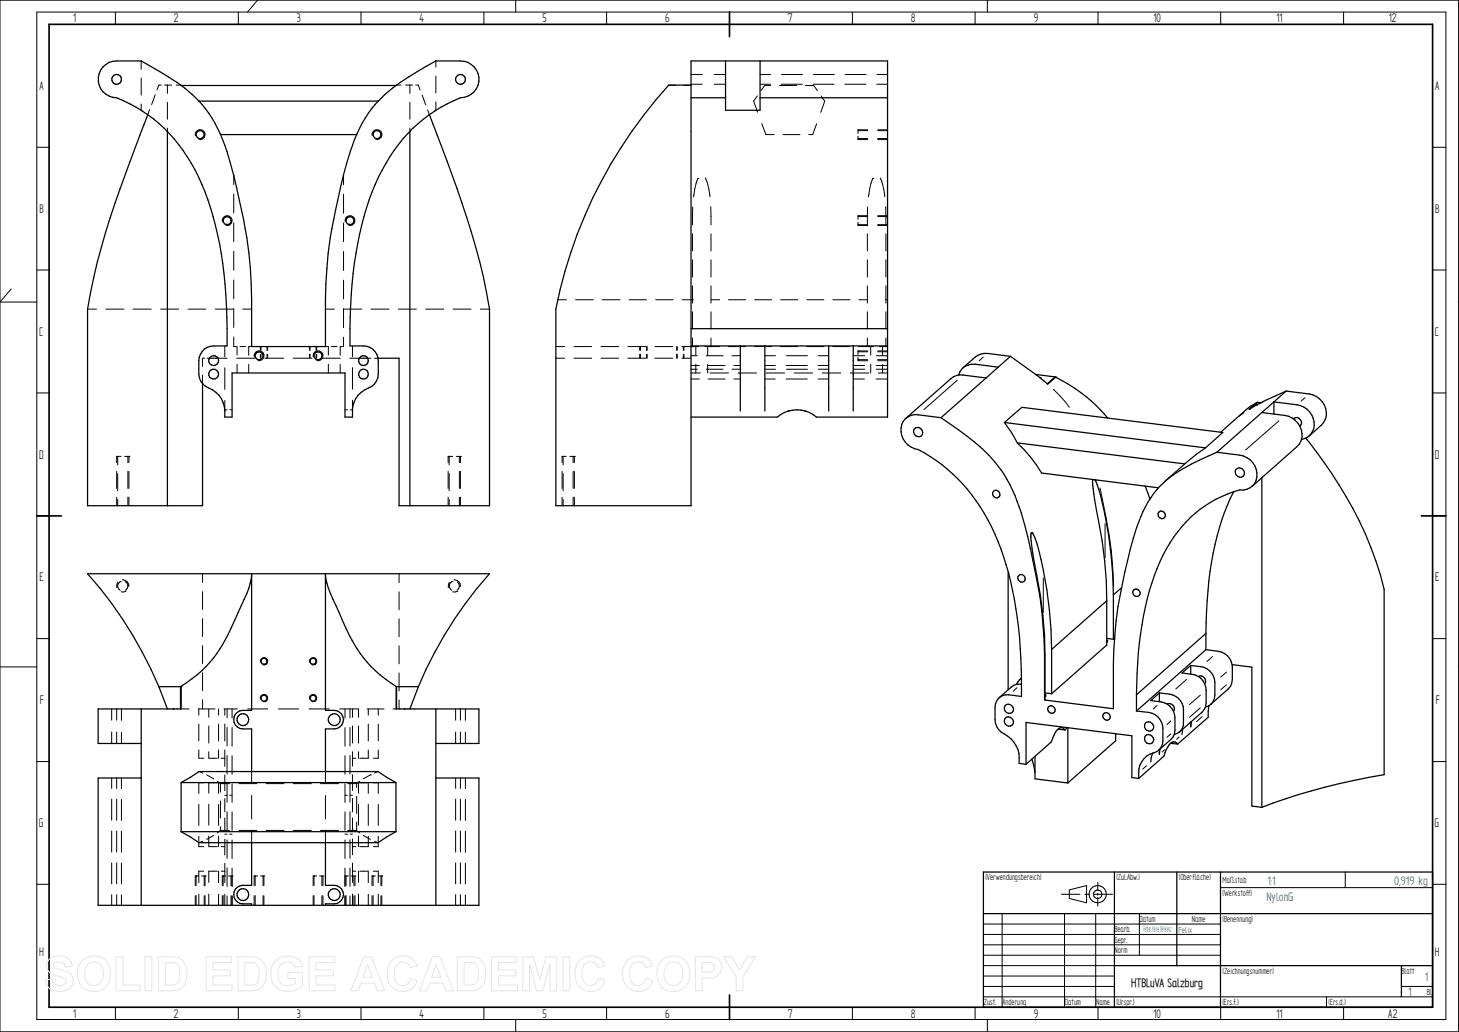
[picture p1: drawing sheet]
<svg xmlns="http://www.w3.org/2000/svg" width="297mm" height="210mm" viewBox="0 0 297 210" stroke-linecap="round" stroke-linejoin="round" font-family="sans-serif">
<g fill="none" stroke="#000" stroke-width=".2">
<path d="M52.5 0l-2.1 2.5M105 0v2.5M201 0v2.5M0 0h296.9v210h-296.9zM7.5 2.5h286.8v205h-286.8zM23.5 2.5v2.5M28.7 12.4v1.7M28.7 15.9v3.4M31.6 19.3l-.7 2M32.9 17.3h-.6l-.3 1M33.5 17.3h1.4M34.1 17.3v1.7"/>
<path d="M35.9 17.3l.9 .1M48.5 2.5v2.5M73.5 2.5v2.5M81.6 17.3l-1 .1M82.5 17.3h1.5M83.4 17.3v1.7M84.6 17.3h.6l.3 1M85.9 19.3l.8 2M88.7 12.4v1.3M88.7 15.5v3.4M98.5 2.5v2.5M123.5 2.5v2.5"/>
<path d="M136.1 17.4h1.5M139.1 17.4h1.6M140.7 15.2h2.3M140.7 17.1h2.3M145.4 17.1h2.3M145.4 15.2h2.3M148.5 2.5v2.5M154.2 19.5l-.8 1.1 .8 2.2M154.7 15.2h2.2M154.7 17.1h2.1M156.9 17.4h-1.2l-.8 1M158.7 17.4h3.5"/>
<path d="M159 17.1h4.3M159.1 15.2h4.3M164 17.4h1.7l.7 1.1M165.5 17.1h4.3M165.6 15.2h4.2M167.2 19.6l.7 1-.8 2.3M172 17.1h4.3M172 15.2h4.3M173.5 2.5v2.5M178.5 17.1h2.2M178.5 15.2h2.2M198.5 2.5v2.5"/>
<path d="M223.5 2.5v2.5M248.5 2.5v2.5M273.5 2.5v2.5M7.5 30h2.5M28.7 21.2v1.2M30.4 22.3l-.3 1M34.1 20.8v3.5M34.1 26.1v.7M39.8 27.6a1 1 0 0 1 .9-1.2 1 1 0 0 1 1.1 1.1 1 1 0 0 1-1.3 .9M47.6 35.6v1.9M47.6 39.5v3.8M69.9 35.6v2"/>
<path d="M69.9 39.5v3.9M75.8 27.6a1.01 1.01 0 0 1 .9-1.2 1.01 1.01 0 0 1 1.1 1.1 1.01 1.01 0 0 1-1.3 .9M83.4 20.8v3.5M83.4 26.1v.7M87 22.4l.4 .9M88.7 20.7v1.7M142.1 36.3h.1M142.1 36.3l-.7 2.1-.2 1.7M143.6 36.2l.5 1.3 .4 2.5M155.1 25.1l.8 2.3h1.7M159.4 27.4h3.5M166.2 25.2l-.8 2.2h-.8"/>
<path d="M174.7 28.2h.1M174.7 26.4h.1M174.7 26.5h.1M174.7 26.4h2M174.7 26.6v.5M174.7 27.7v.5M174.7 28.3l2 .1M174.7 28.2h1.9M174.7 26.6h2M177.7 36.3h.1M177.7 36.3l-.7 2.1-.2 1.7M178.6 28.2h2.1"/>
<path d="M178.7 26.4h2M178.7 26.6h2M178.7 28.4h2M179.2 36.2l.5 1.3 .4 2.5M291.6 30h2.7M2.3 58.8l-2.3 2.7h7.5M7.5 54.9h2.5M45.3 45.2a.99 .99 0 0 1 .9-1.3 .99 .99 0 0 1 1 1.1 .99 .99 0 0 1-1.2 .8M47.6 45.3v3.8M47.6 51.1v3.9M47.6 57v3.8M69.9 45.4v3.8"/>
<path d="M69.9 51.2v3.8M69.9 57v3.8M70.3 45.2a.99 .99 0 0 1 .8-1.3 .99 .99 0 0 1 1.1 1 .99 .99 0 0 1-1.2 .9M141 47.6v3.5M141 52.9v3.5M141 58.2v3.5M141 42.1v3.7M144.7 42.1v3.7M144.7 47.6v3.5M144.7 52.9v3.5M144.7 58.2v3.5M174.7 45.9h.1"/>
<path d="M174.7 45.8h.1M174.7 43.9h.1M174.7 44h.1M174.7 45.2v.5h1.9M174.7 45.9h2M174.7 43.9h2M176.6 47.6v3.5M176.6 52.9v3.5M176.6 58.2v3.5M176.6 42.1v3.7M176.7 44.1h-2v.5M178.6 45.7h2.1"/>
<path d="M178.7 44.1h2M178.7 45.9h2M178.7 43.9h2M180.3 42.1v3.7M180.3 47.6v3.5M180.3 52.9v3.5M180.3 58.2v3.5M291.6 54.9h2.7M7.5 80h2.5M17.8 62.9h1.8M21.5 62.9h3.7M27.1 62.9h3.7"/>
<path d="M32.7 62.9h3.7M38.3 62.9h3.6M41.2 76.4v1.7M41.7 72.9h-.5v1.7M42.2 72.9h.4M43.8 62.9h3.7M44.4 72.9h1.8M45.8 70.4v2.2M45.8 74.8v4.4M47.6 68.6v1.9h.6M47.6 62.8v3.8M48.2 72.9h3.8"/>
<path d="M48.3 70.5v1.8M48.3 74.1v1.8M48.9 70.5h1.1M49.4 62.9h1.8M50.6 74.2v1.7M51.2 70.5h-.6v1.8M51.8 72.6a1.01 1.01 0 0 1 .9-1.2 1.01 1.01 0 0 1 1.1 1.1 1.01 1.01 0 0 1-1.3 .9M53 70.5v.8M53 72.1v.8M53.1 70.5v.8M53.1 72.1v.8M53.9 72.9h3.8"/>
<path d="M54.4 70.5v.8M54.4 72.1v.8M54.5 70.5v.8M54.5 72.1v.8M59.7 72.9h3.8M63 70.5v.8M63 72.1v.8M63.1 70.5v.8M63.1 72.1v.8M63.8 72.6a1 1 0 0 1 .9-1.2 1 1 0 0 1 1.1 1.1 1 1 0 0 1-1.3 .9M64.3 70.5v.8M64.3 72.1v.8"/>
<path d="M64.5 70.5v.8M64.5 72.1v.8M65.4 72.9h3.9M66.3 62.9h1.8M66.3 70.5h.5v1.8M66.8 74.1v1.8M67.4 70.5h1.2M69.3 70.5v1.8M69.3 74.2v1.7M69.9 62.9h3.7M69.9 68.6v1.9h-.6M69.9 62.8v3.9"/>
<path d="M71.2 72.9h1.9M71.8 70.4v2.2M71.8 74.8v4.4M74.8 72.9h.7M75.5 62.9h3.7M76.2 72.9h.8M81.1 62.9h3.7M86.7 62.9h3.6M92.2 62.9h3.7M97.8 62.9h1.9M113.2 72.9h1.7M113.2 70.5h1.7"/>
<path d="M113.5 61h1.8M116.8 72.9h3.6M116.8 70.5h3.6M117.2 61h3.6M122.3 72.9h3.6M122.3 70.5h3.6M122.6 61h3.6M127.8 72.9h3.6M127.8 70.5h3.6M128.1 61h3.5M130.2 70.5v.8M130.2 72.1v.8"/>
<path d="M130.4 70.5v.8M130.4 72.1v.8M131.6 70.5v.8M131.6 72.1v.8M131.7 70.5v.8M131.7 72.1v.8M133.3 72.9h3.6M133.3 70.5h3.6M133.5 61h3.5M137.8 70.5v.8M137.8 72.1v.8M137.9 70.5v.8"/>
<path d="M137.9 72.1v.8M138.8 72.9h1.9M138.8 70.5h1.9M138.9 61h1.9M139.1 70.5v.8M139.1 72.1v.8M139.2 70.5v.8M139.2 72.1v.8M140.7 70.5h.1M140.7 75.9h1.9M140.7 77.1h1.7M140.7 75.1h1.2"/>
<path d="M140.7 74.4h1.7M140.7 72.4h1.2M140.8 70.5h.1M140.9 70.5h.1M141 61h.1M141 68.8v1.7h1.2M141 63.5v3.5M141.6 70.5v1.8M141.6 74.1v1.8M143.5 70.5h3M143.8 75.1h3.4M143.8 72.4h3.4"/>
<path d="M144.1 70.5v1.8M144.1 74.2v1.7M144.1 77.1h3.5M144.1 74.4h3.5M144.5 75.9h3.8M144.7 61h1.8M144.7 63.5v3.5M144.7 68.8v1.7M148.3 70.5h3.5M148.3 61h3.5M149 75.1h1.7M149 72.4h1.7"/>
<path d="M149.4 77.1h1.3M149.4 74.4h1.3M150.2 75.9h3.8M153.6 70.5h3.5M153.6 61h3.5M155.7 77.1h2.1M155.7 75.1h2.2M155.7 74.4h2.1M155.7 72.4h2.2M156 75.9h3.7M158.9 70.5h3.5M158.9 61h3.5"/>
<path d="M160.1 77.1h4.2M160.1 74.4h4.2M160.1 75.1h4.3M160.1 72.4h4.3M161.7 75.9h3.7M164.2 70.5h3.5M164.3 61h3.4M166.5 77.1h2.2M166.5 74.4h2.2M166.6 75.1h2.1M166.6 72.4h2.1M167.4 75.9h3.8"/>
<path d="M169.5 70.5h3.5M169.5 61h3.6M173.1 75.9h3.8M173.7 77.1h2.3M173.7 75.1h2.3M173.7 74.4h2.3M173.7 72.4h2.3M174.7 73.2h.1M174.7 71.4h.1M174.7 71.5h.1M174.7 71.4h2M174.7 72.7v.5"/>
<path d="M174.7 73.3l2 .1M174.7 73.2h1.9M174.8 70.5h3M174.8 61h1.8M176.6 63.5v3.5M176.6 68.8v1.7M176.7 71.6h-2v.5M177.2 70.5v1.8M177.2 74.1v1.8M178.4 77.1h2.3M178.4 74.4h2.3M178.4 75.1h2.3"/>
<path d="M178.4 72.4h2.3M178.6 73.2h2.1M178.7 71.4h2M178.7 71.6h2M178.7 73.4h2M178.8 75.9h1.9M179.1 70.5h1.2M179.7 70.5v1.8M179.7 74.2v1.7M180.3 70.5h.1M180.3 61h.1M180.3 63.5v3.5"/>
<path d="M180.3 68.8v1.7M180.6 70.5h.1M180.6 61h.1M194.9 77.4l-6.8 6M200.2 72.7l-.9 .7M213.2 78.1h.1M214.5 79.2l2.4 2.6 .8 1.1M291.6 80h2.7M296.9 61.5h.1M23.7 92.9h.1M23.7 92.9v1.2M23.7 95.9v3.5"/>
<path d="M23.9 92.9h.7M24 92.9v1.7M24 96.4v3.5M25.4 92.9h.6M26 92.9v1.2M26 95.9v3.5M26.1 92.9h.1M26.2 92.9h.1M26.2 92.9v1.2M26.2 95.9v3.5M45.7 83.4h.5M45.8 81.5v2.2"/>
<path d="M46.8 83.4h.4M70.2 83.4h.5M71.3 83.4h.5M71.8 81.4v2.3M91.2 92.9h.1M91.2 92.9v1.2M91.2 95.9v3.5M91.4 92.9h.1M91.4 96.4v3.5M92.2 92.9h-.8v1.7M92.9 92.9h.7M93.5 92.9v1.2"/>
<path d="M93.5 95.9v3.5M93.7 92.9h.1M93.7 92.9v1.2M93.7 95.9v3.5M114.4 92.9h.1M114.4 92.9v1.2M114.4 95.9v3.5M114.6 92.9h.7M114.6 92.9v1.7M114.6 96.4v3.5M116 92.9h.8M116.7 92.9v1.2"/>
<path d="M116.7 95.9v3.5M116.9 92.9h.1M116.9 92.9v1.2M116.9 95.9v3.5M160.5 83.7h.1M160.6 83.6h.1M163.1 83.4l.3 .1M163.7 83.6l.3 .1M223.9 99.3l.1 .4a87.6 87.6 0 0 1 2.7 19.7M253.2 84l-.9 .7M254.3 83.3h.1M260.3 85.6l-6.7 6"/>
<path d="M265.6 80.9l-.7 .7M7.5 105h2.5M23.7 101.2v1.7M24 101.6v1.3M24 118.5l-.3 .6 .1 .5M24.5 118.4h.1M24.5 118.4a1.01 1.01 0 0 0 0 1.7M24.9 118a1.18 1.18 0 0 1 1.3 1.3M25.5 118.4a.98 .98 0 0 1 0 1.7M26 101.2v1.7M26.2 101.2v1.7M41.2 116.8v1.7"/>
<path d="M81.2 116.8v1.8M91.2 101.2v1.7M91.4 101.6v1.3M91.5 118.5l-.2 1.1M92 118.4h.1M92 118.4a1.01 1.01 0 0 0 0 1.7M92.4 118a1.18 1.18 0 0 1 1.3 1.3M93.1 118.4a1.03 1.03 0 0 1-.1 1.7M93.5 101.2v1.7M93.7 101.2v1.7M114.4 101.2v1.7M114.6 101.6v1.3"/>
<path d="M116.7 101.2v1.7M116.9 101.2v1.7M212.4 117.6v7M225 106.6v6.9M291.6 105h2.7M0 135.7h7.5M7.5 130h2.5M25.7 120.3l-.6 .2-.4-.1M41.2 120.4v3.6M41.2 125.9v3.6M41.2 131.4v3.6M41.2 136.9v3.6"/>
<path d="M53 134.8a.75 .75 0 0 1 .6-1 .75 .75 0 0 1 .9 .8 .75 .75 0 0 1-.9 .7M63 134.8a.75 .75 0 0 1 .7-1 .75 .75 0 0 1 .8 .9 .75 .75 0 0 1-1 .6M81.2 120.4v3.7M81.2 125.9v3.7M81.2 131.4v3.7M81.2 136.9v3.7M93.2 120.3l-.6 .2-.4-.1M207 140l-.8 .7M226.7 130h.2M241.6 138.3l-2.2 1.9M246.8 133.6l-1.1 1M249.7 139.4l-1.2 1"/>
<path d="M249.7 136.8l-1.2 1M291.6 130h2.7M296.9 135.7h.1M7.5 155h2.5M22.7 144.3v2.3M22.7 149v2.3M22.7 158.3v2.1M23.7 144.3v2.3M23.7 149v2.3M23.7 158.3v2.1M24.7 144.3v2.3M24.7 149v2.3"/>
<path d="M24.7 158.3v2.2M36.8 144.3h1.7M40.3 144.3h3.5M40.5 144.3v1.2M40.5 147.4v3.4M40.5 152.6v1.7h1M40.5 157l.8 .3M41.2 142.4v1.9M41.4 159.3h-.9v2.2M42.1 157.7l1.4 .8M42.5 144.3v1.7M42.5 147.7v3.5"/>
<path d="M42.5 153v1.3M42.5 154.3h1.7M44.2 159.3h-1.7v2.1M44.2 159l.7 .5M44.5 144.3v1.2M44.5 147.4v3.4M44.5 152.6v1.7M44.5 159.3v2.2M44.9 159.5v1.7M44.9 159.5h1.8M45 159.3h.8M45 154.3h.8"/>
<path d="M45.6 144.3h2.7M45.8 144.3v1.2M45.8 147.4v3.4M45.8 152.6v3.4M45.8 157.7v3.2M46.2 144.3v1.8M46.2 148v3.8M46.2 153.8v3.7M46.2 159.5v3.7M47.2 144.3v1.8M47.2 148.1v3.7M47.2 153.8v3.8"/>
<path d="M47.2 159.5v3.8M48.6 159.5h3.7M50.4 144.3h4.1M51.2 157v2.4M53 142.3a.75 .75 0 0 1 .6-1 .75 .75 0 0 1 .9 .8 .75 .75 0 0 1-.9 .7M54.2 159.5h3.6M56.7 144.3h4.1M59.7 159.5h3.7M62.9 144.3h4.1M63 142.3a.75 .75 0 0 1 .7-1 .75 .75 0 0 1 .8 .8 .75 .75 0 0 1-1 .7M65.2 159.5h3.7M66.3 157v2.4"/>
<path d="M69.1 144.3h3.8M70.2 144.3v1.8M70.2 148.1v3.7M70.2 153.8v3.8M70.2 159.5v3.8M70.8 159.5h1.8M71.2 144.3v1.8M71.2 148v3.8M71.2 153.8v3.7M71.2 159.5v3.7M71.8 144.3v1.7M71.8 147.7v3.5"/>
<path d="M71.8 153v2.9M71.8 157.6v3.3M71.8 159.3h.6M71.8 154.3h.6M72.6 159.5v.8M73 144.3v1.7M73 147.7v3.5M73 153v1.3M73 159.3v2.1M73.2 159.3h1.7M73.2 159l-.6 .5M74.8 144.3h3.4"/>
<path d="M75 152.6v1.7h-1.8M75 144.3v1.2M75 147.4v3.4M75 159.3v2.2M75.4 157.7h.1M75.4 157.7l-1.4 .8M76 159.3h1v2.2M77 157l-.8 .3M77 144.3v1.2M77 147.4v3.4M77 152.6v1.7h-1M80 144.3h.6"/>
<path d="M81.2 142.5v1.8M92.8 144.3v2.3M92.8 149v2.3M92.8 158.3v2.1M93.7 144.3v2.3M93.7 149v2.3M93.7 158.3v2.1M94.7 144.3v2.3M94.7 149v2.3M94.7 158.3v2.2M233.4 155.8l-.8 .7M235.5 143.6l-.7 .7"/>
<path d="M237.1 152.6l-.5 .4M238.3 146.7l-.7 .7M238.3 149.4l-.7 .6M240 150l-.5 .5M244.3 144.1l-2.2 1.9M244.3 141.5l-2.2 1.9M244.7 145.8l-1.1 1.1M291.6 155h2.7M7.5 180h2.5M22.7 162.6v4.3M22.7 169.1v4.3M22.7 175.6v4.3"/>
<path d="M23.7 162.6v4.3M23.7 169.1v4.3M23.7 175.6v4.3M24.7 162.7v4.3M24.7 169.2v4.2M24.7 175.6v4.3M39.8 178.3h.1M39.8 178.3v2M39.9 178.3h.1M39.9 178.3h.5M39.9 178.3v1.9M40.5 163.7v4.3"/>
<path d="M40.5 170.2v2.1h1M41 178.3h.6v2M41.3 171.2l-.8 .3M41.4 177.3h-.9v2.3M41.6 178.3h.1M41.7 178.3h.1M41.7 178.3v2M42.5 163.7v4.2M42.5 170.1v2.2M42.5 172.3h1.7M43.5 170l-1.4 .8M44.2 177.3h-1.7v2.3"/>
<path d="M44.5 163.7v4.3M44.5 170.2v2.1M44.5 177.3v2.3M44.9 163v3.5M44.9 168.2v.8M44.9 169l-.7 .5M44.9 169h1.8M45 177.3h.8M45 172.3h.8M45.3 178.3h.1M45.3 178.3v2M45.4 178.3h.1"/>
<path d="M45.8 162.5v2.7M45.8 166.5v2.7M45.8 170.8v3.2M45.8 175.7v3.9M45.8 169.8h.4M45.8 161.8h.4M45.9 178.3h-.5v1.9M46.2 165.2v3.8M46.2 170.9v3.8M46.2 176.6v3.8M46.5 178.3h.6M46.7 169.8h.5"/>
<path d="M46.8 161.8h.4M47 178.3v2M47.2 178.3h.1M47.2 165.2v3.8M47.2 170.9v3.8M47.2 176.7v3.7M48.6 169h3.7M51.2 161.9v4.8M51.2 169.1v2.4M51.7 178.3h.1M51.7 178.3v2M51.9 178.3h.6"/>
<path d="M51.9 178.3v1.9M53 178.3h.6M53.6 178.3v2M53.7 178.3h.1M53.7 178.3v2M54.2 169h3.6M59.7 169h3.7M63.8 178.3h.1M63.8 178.3v2M63.9 178.3h.1M64.5 178.3h-.6v1.9M65.1 178.3h.5"/>
<path d="M65.2 169h3.7M65.5 178.3v2M65.7 178.3h.1M65.7 178.3v2M66.3 161.9v4.8M66.3 169.1v2.4M70.2 178.3h.1M70.2 165.2v3.8M70.2 170.9v3.8M70.2 176.7v3.7M70.2 169.8h.5M70.2 161.8h.5"/>
<path d="M70.4 178.3h.6M70.4 178.3v1.9M70.8 169h1.8M71.2 161.8h.6M71.2 165.2v3.8M71.2 170.9v3.8M71.2 176.6v3.8M71.3 169.8h.5M71.5 178.3h.6M71.8 162.5v2.7M71.8 166.5v2.6M71.8 170.7v3.2"/>
<path d="M71.8 175.6v4M71.8 177.3h.6M71.8 172.3h.6M72.1 178.3v2M72.3 178.3h.1M72.3 178.3v2M72.6 162.1v3.4M72.6 167.3v1.7M72.6 169l.6 .5M73 163.7v4.2M73 170.1v2.2M73 177.3v2.3"/>
<path d="M73.2 177.3h1.7M74 170l1.4 .8M75 170.2v2.1h-1.8M75 163.7v4.3M75 177.3v2.3M75.7 178.3h.1M75.7 178.3v2M75.9 178.3h.5M75.9 178.3v1.9M76 177.3h1v2.3M76.2 171.2l.8 .3M77 163.7v4.3"/>
<path d="M77 170.2v2.1h-1M77 178.3h.6v2M77.6 178.3h.1M77.7 178.3h.1M77.7 178.3v2M92.8 162.6v4.3M92.8 169.1v4.3M92.8 175.6v4.3M93.7 162.6v4.3M93.7 169.1v4.3M93.7 175.6v4.3M94.7 162.7v4.3"/>
<path d="M94.7 169.2v4.2M94.7 175.6v4.3M223.5 179.6v1.7M273.9 177.5v3.1M291.6 180h2.7M22.7 182.1v2.1M23.7 182.1v2.1M24.7 182.1v2.1M39.8 182.3v1.9M39.9 182.2v2M40.5 182v2.2M41.6 182.3v1.9"/>
<path d="M41.7 182.3v1.9M42.5 181.9v2.3M44.5 182v2.2M45.3 182.3v1.9M45.4 182.2v2M45.8 182v2.2M46.2 182.3v1.9M47 182.3v1.9M47.2 182.3v1.9M51.7 182.3v1.9M51.9 182.2v2M53.6 182.3v1.9"/>
<path d="M53.7 182.3v1.9M63.8 182.3v1.9M63.9 182.2v2M65.5 182.3v1.9M65.7 182.3v1.9M70.2 182.3v1.9M70.4 182.2v2M71.2 182.3v1.9M71.8 181.9v2.3M72.1 182.3v1.9M72.3 182.3v1.9M73 181.9v2.3"/>
<path d="M75 182v2.2M75.7 182.3v1.9M75.9 182.2v2M77 182v2.2M77.6 182.3v1.9M77.7 182.3v1.9M92.8 182.1v2.1M93.7 182.1v2.1M94.7 182.1v2.1M200.2 194.4h48.3M200.2 192.3h48.3M200.2 190.2h48.3"/>
<path d="M200.2 188h48.3M200.2 196.5h26.7M200.2 198.6h26.7M204 185.9v19.1M216.1 182h3.7M216.7 185.9v19.1M217.7 181.1l3.5-.9v3.5l-3.5-.9zM220.9 182h.8M222.7 182h3.8M223.1 185.9v19.1M223.5 181.8v.4M223.5 182.6v1.8"/>
<path d="M231.9 185.9v8.5M248.5 180.6h43.1M23.5 205v2.5M48.5 205v2.5M73.5 205v2.5M98.5 205v2.5M105 207.5v2.5M123.5 205v2.5M148.5 205v2.5M173.5 205v2.5M198.5 205v2.5M200.2 202.9h91.4"/>
<path d="M200.2 200.7h26.7M201 207.5v2.5M223.5 205v2.5M248.5 205v2.5M270 202.9v2.1M273.5 205v2.5M285.3 200.7h6.3"/>
<circle cx="223.5" cy="182" r="1.76"/>
<circle cx="223.5" cy="182" r=".86"/>
</g>
<path d="M10 5h281.6v200h-281.6zM148.5 2.5v5M7.5 105h5M289.3 105h5M148.5 202.5v5" fill="none" stroke="#000" stroke-width=".34"/>
<g fill="none" stroke="#000" stroke-width=".25">
<path d="M21 13.6a3.6 3.6 0 0 1 2.7-1.2h5a60 60 0 0 1 10.4 6.8 24.8 24.8 0 0 1 7.1 11.6 108.3 108.3 0 0 1 5 30.2v9.5h15.1a113.9 113.9 0 0 1 1.3-24 120.6 120.6 0 0 1 4.6-18.1 24.2 24.2 0 0 1 11-12.7l5.5-3.3h5a3.7 3.7 0 0 1 3.8 3.8 3.7 3.7 0 0 1-3.8 3.7 30.8 30.8 0 0 0-16.7 16.1 69.6 69.6 0 0 0-5.6 26.2l-.2 8.2h2.8a2.98 2.98 0 0 1 3 3v2.8a3.4 3.4 0 0 1-2.7 3.1 4.8 4.8 0 0 0-2.5 4.4v1.2h-1.6v-9h-23v9h-1.4a5.3 5.3 0 0 0-3.3-5.9 3.1 3.1 0 0 1-2-2.8v-2.8a3.1 3.1 0 0 1 3-3h2.7a89.7 89.7 0 0 0-3.3-28 36.5 36.5 0 0 0-11.6-18.2l-3.6-2.4-4-1.9a3.7 3.7 0 0 1-3.4-2.2 3.7 3.7 0 0 1 .7-4.1zM36.9 17.4h43.7M140.7 17.3h-4.6a95.8 95.8 0 0 0-22.9 45.6v40h27.5v-90.5h40v72.5h-14.5a6.1 6.1 0 0 0-8 0h-17.5M140.7 19.9h7M147.7 12.4v10h7v-10M154.7 19.9h26M30.1 23.3a254.1 254.1 0 0 0-10.3 30l-2 9.6v40h23.4v-24.8M34.1 26.8v76.1M40.5 20.6h36.5M44.9 27.4h27.7M83.4 26.8v76.1M87.4 23.3a250 250 0 0 1 11 33.1l1.3 6.5v40h-18.5v-30h-4.2"/>
<path d="M42.6 72.9h1.8M73.1 72.9h1.7M140.7 70.4h40M140.7 66.9h40M150.7 70.4v13.3M155.7 70.4v13.3M168.7 70.4v13.3M173.7 70.4v13.3M200.7 76.9l-9.1 8.1M200.7 76.9l-4.7-.6a2.99 2.99 0 0 0-2.4 .7l-9.2 8.1M203.2 74.7l-2.5 2.2M203.2 74.7l-4.7-.6a2.99 2.99 0 0 0-3.3 2.2"/>
<path d="M205.7 72.5l-4.7-.6a3.5 3.5 0 0 0-2.5 .7l-2.5 2.2M205.7 72.5l-2.5 2.2M205.7 72.5l6.1 4.4M210.9 76.2l3.9 .5M211.8 76.9h.1M214.8 76.7l-1.6 1.4-1.4-1.2M214.8 76.7l.1 .1M214.9 76.8h.1M214.9 76.8l-1.6 1.3M214.9 76.8a32 32 0 0 1 10.6 8.2M261.8 79.6l4.7 .6a3.9 3.9 0 0 1 3 5.8l-3 2.7M261.8 79.6l-4.9 4.3"/>
<path d="M261.8 79.6l-6 2.8M186.1 87.3a.97 .97 0 0 1 1.5 .1 .97 .97 0 0 1-.4 1.5 1.06 1.06 0 0 1-1-.4 1.06 1.06 0 0 1-.1-1.2zM191.6 85l-4.7-.6a3.1 3.1 0 0 0-3.3 4.2 4.1 4.1 0 0 0 3.3 2.9 35 35 0 0 1 16.3 18.7 74.7 74.7 0 0 1 4.7 26v5.5l-2.5-.3a2.47 2.47 0 0 0-2.8 2.5v2.6a3.2 3.2 0 0 0 1.8 2.9 5.9 5.9 0 0 1 3.1 6l1.4 .1M191.6 85a48.7 48.7 0 0 1 11 9.1 31.7 31.7 0 0 1 6 12.7 122.1 122.1 0 0 1 4 23.6v3M204.5 86l3.5-3.1 40.9 5.1-3.5 3.1M204.5 86l1.4 2 1.2 2.1M204.5 86l40.9 5.1M207.1 90.1a28.5 28.5 0 0 1 4.9 6.2l23.8 3M207.1 90.1l34.1 4.3M222.5 97.6a35.7 35.7 0 0 0 1.1 8.5 81.9 81.9 0 0 1 1.7 16.2M222.9 97.6v.1M223 97.7h.1"/>
<path d="M223 97.7l.2 .5a71.7 71.7 0 0 1 3.5 22.9M233.1 98.9l1 2.7M245.4 91.1l-3.6 2.8-4.7 4.1M247.7 92l4.7 .6a3.9 3.9 0 0 1 2.6 6.2 3.1 3.1 0 0 1-2.6 .9 24.7 24.7 0 0 0-16.3 14.6 62.8 62.8 0 0 0-4.6 22.7l-.1 4.4M247.7 92l-1.8 .8a27.1 27.1 0 0 0-10.4 6.8 25.4 25.4 0 0 0-4.8 9.9 108.1 108.1 0 0 0-4 22.7v12l-14.1-1.7M251.6 95.5a.96 .96 0 0 1 1.6 .2 .96 .96 0 0 1-.9 1.4 1.08 1.08 0 0 1-.7-1.6zM253.7 83.4l-5.2 4.6M255.8 82.4h.1M255.8 82.4l-1.5 .9M255.9 81.9h.1M255.9 81.9l-2.2 1.5M256.7 82l-.8-.1-1.6 1.4"/>
<path d="M256.9 83.9l-9.2 8.1M256.9 97.2v67.1M256.9 83.9l4.6 .6a3.9 3.9 0 0 1 3 5.9l-9.6 8.6M259.3 84.3v-2.5l4.7 .6a3.9 3.9 0 0 1 2.7 6.1l-.5 .4-1.3 .6M263.3 85.2a1.02 1.02 0 0 1 1.4 .1 1.02 1.02 0 0 1-.1 1.4M265.8 89.1a87.9 87.9 0 0 1 14.3 25l1.7 5.8v37.7a128.2 128.2 0 0 0-24.9 6.7M51.2 116.8v27.8h-1.8a1.88 1.88 0 0 0-1.8 1.9 1.88 1.88 0 0 0 1.8 1.8h1.8v8.7M51.2 117.1l-.1 .8a14.3 14.3 0 0 1-1.4 4.1l-1.2 2.7a33.5 33.5 0 0 1-6.5 10.9l-1.9 1.7-3.3 2.4M66.3 116.8v27.8h1.7a1.88 1.88 0 0 1 1.9 1.9 1.88 1.88 0 0 1-1.9 1.8h-1.7v8.7M66.3 117.1l.5 2.6 1.6 3.6a42.6 42.6 0 0 0 5.6 10.6l1.5 1.7 1.8 1.7 3.3 2.4M205.2 116.4v24M210 108.4l-.1 .2a35.6 35.6 0 0 0 1.2 8.6 81.9 81.9 0 0 1 1.6 16.1"/>
<path d="M210.1 108.4h.1M210.1 108.4l.5 .9a71.7 71.7 0 0 1 3.5 22.9M228.3 119.6l-1.6 1.5M251.1 100.1a55.8 55.8 0 0 0-5.4 22.2l-.2 6.6M32.3 139.7a83.7 83.7 0 0 0-14.5-22.9h81.9a81.8 81.8 0 0 0-14.5 22.9M32.3 139.7h4.4M32.3 139.7l1.8 4.6M36.7 139.7v4.6h-16.7v7h8.7M36.8 139.7h.1M36.8 139.7h-.1M36.8 139.7v4.6M80.6 139.7h.1"/>
<path d="M80.6 139.7v4.6M80.7 139.7v4.6h16.8v7h-8.8M80.7 139.7h4.5M85.2 139.7l-1.8 4.6M207.9 139.3a2.24 2.24 0 0 0-2 .5l-2.5 2.2M207.9 138l-.4 .4-.6 .9M207.9 138l-.3 .3M212.6 133.4v9.1M212.7 133.3l-.1 9.2M212.7 133.3l-.1 .1M214.1 132.2v9M225.3 122.3v9l-11.2 9.9"/>
<path d="M225.3 122.3l-11.2 9.9M225.3 130.3l.2 .1-.2 .3M226.7 121.1v9l-1.4-.2M226.7 130h.1M226.9 129.9l-.2 .1M230.8 120a.79 .79 0 0 1 1.2 .2 .79 .79 0 0 1-.4 1.2 .84 .84 0 0 1-.9-.4 .84 .84 0 0 1 .1-1zM242.4 135.4l-1.8 1.5a5.4 5.4 0 0 1 3.9 1.1l.7 1.1M242.4 135.4l2.1 .3a3.3 3.3 0 0 1 2.8 3.2v2.5a2.48 2.48 0 0 1-1.2 2.2M242.4 135.4v1.8M244 137.7a1.01 1.01 0 0 1 1.2 .2 1.01 1.01 0 0 1 0 1.2M245.2 139.1a8.1 8.1 0 0 1 0 5.3l-.5 .5-4.6 4.1M245.5 132.2l-14.1 12.5"/>
<path d="M245.5 132.2a5.7 5.7 0 0 1 4.4 1.2l.4 .6 .5 1.3M245.5 128.9l-14.1 12.5M245.5 128.9v3.3M250.8 135.3a8.1 8.1 0 0 1-.3 4.4l-4 3.6M250.8 135.3l4 .5v28.2l2.1 .3M28.7 158.3h-8.7v25.9h77.5v-25.9h-8.8M28.7 144.3v39.9M35.2 144.3h.1M36.9 159.3l3.6-2.3h36.5l3.6 2.3M36.9 159.3v9.9M36.9 159.3h43.7M80.6 159.3v9.9"/>
<path d="M82.3 144.3h.1M88.7 144.3v39.9M204.9 143.4a.98 .98 0 0 1 1.3 .4 .98 .98 0 0 1-.5 1.4 1.01 1.01 0 0 1-1.1-.6 1.01 1.01 0 0 1 .3-1.2zM204.9 146a.96 .96 0 0 1 1.3 .6 .96 .96 0 0 1-.9 1.2 1.02 1.02 0 0 1-.8-.8 1.02 1.02 0 0 1 .4-1zM208.9 155.5v-8.5l21.5 2.7v8.5l1.4 .2M210.1 154.5l.6 2.7M210.7 153.9v4.6l6.7 .8M212.7 141.4l.2 .1-.2 .3M212.7 141l1.4 .2M213.5 143.8a.81 .81 0 0 1 1.2 .2 .81 .81 0 0 1-.4 1.2 .87 .87 0 0 1-.9-.5 .87 .87 0 0 1 .1-.9zM215.4 148.4l1.4 .1M216.8 148.5a.87 .87 0 0 0-.8-.4 .87 .87 0 0 0-.8 .4l-.3 .5-.9 2-5.1 4.5"/>
<path d="M217.3 148.1l-.5 .4M217.4 148.1v11.2M227.1 149.4v1.3l-9.7 8.6M231.4 144.7a5.9 5.9 0 0 1 4.3 1.1 3.5 3.5 0 0 1 1 2.4l-.1 3.3-.6 1.1M231.4 141.4v3.3M233.1 149.8a.96 .96 0 0 1 1.5 .1 .96 .96 0 0 1-.4 1.4 1.03 1.03 0 0 1-1-.4 1.03 1.03 0 0 1-.1-1.1zM233.1 147.2a.96 .96 0 0 1 1.5 .1 .96 .96 0 0 1-.4 1.5 1.03 1.03 0 0 1-1-.4 1.03 1.03 0 0 1-.1-1.2zM234.7 153.2l-.3 .9-.1 1M236 152.6l-.5 .4a4.4 4.4 0 0 0-3.6 3.4l-.1 2M236 141a4.8 4.8 0 0 1 4.3 1.6l.4 .6a10.5 10.5 0 0 1 .2 4.5 2.36 2.36 0 0 1-1.9 1.8M236 141l-1.7 1.6 2 .2 1.3 .5M236 141v1.8"/>
<path d="M236.1 152.4l-.1 1.1v-.9M237.6 143.3l.5 .4 .8 1M237.6 143.3a1.04 1.04 0 0 1 1.2 .2 1.04 1.04 0 0 1 .1 1.2M238.3 151.3l-.9 1.3-.5 1.3-5.1 4.5M238.3 151.3l1.4 .1M238.5 151.1h.1M238.5 151.1l-.2 .2M238.5 151.1l.3-.1a.93 .93 0 0 1 .9 .4M238.9 144.7a8.2 8.2 0 0 1-.1 5.3l-2.9 2.7M240.7 148.4l-.1 1.1M242.5 146.9l-.1 1v-1M246.1 143.6l-.1 2.4-6.3 5.4"/>
<path d="M246.1 143.6l-.7 .3M36.9 169.2l3.6 2.3h36.5l3.6-2.3M36.9 169.2h43.7M51.2 171.5v8.7h-1.8a1.88 1.88 0 0 0-1.8 1.9 1.88 1.88 0 0 0 1.8 1.8h1.8v.3M66.3 171.5v8.7h1.7a1.88 1.88 0 0 1 1.9 1.9 1.88 1.88 0 0 1-1.9 1.8h-1.7v.3M200.2 177.5h91.4v27.5h-91.4zM226.9 177.5v27.5M239.6 177.5v19M248.5 177.5v27.5M200.2 185.9h91.4M226.9 196.5h64.7M285.3 196.5v6.4"/>
<circle cx="23.7" cy="16.2" r="1"/>
<circle cx="93.7" cy="16.2" r="1"/>
<circle cx="40.7" cy="27.4" r=".83"/>
<circle cx="76.7" cy="27.4" r=".81"/>
<circle cx="46.2" cy="44.9" r=".8"/>
<circle cx="71.3" cy="44.9" r=".8"/>
<circle cx="43.5" cy="76.1" r="1"/>
<circle cx="43.5" cy="73.4" r="1"/>
<circle cx="52.7" cy="72.4" r=".81"/>
<circle cx="64.7" cy="72.4" r=".81"/>
<circle cx="74" cy="76.1" r="1"/>
<circle cx="74" cy="73.4" r="1"/>
<circle cx="202.9" cy="100.5" r=".76"/>
<circle cx="208" cy="117.7" r=".77"/>
<circle cx="236.5" cy="104.8" r=".77"/>
<circle cx="53.7" cy="134.6" r=".63"/>
<circle cx="63.7" cy="134.6" r=".63"/>
<circle cx="49.4" cy="146.5" r="1.21"/>
<circle cx="53.7" cy="142.1" r=".62"/>
<circle cx="63.7" cy="142.1" r=".62"/>
<circle cx="68" cy="146.5" r="1.21"/>
<circle cx="225.3" cy="145.8" r=".77"/>
<circle cx="49.4" cy="182.1" r="1.2"/>
<circle cx="68.1" cy="182.1" r="1.21"/>
</g>
<g fill="none" stroke="#e6e6e6" stroke-width=".21">
<path d="M10 195.3a3.2 3.2 0 0 1 4.4 .4l.3 1-1.4 .1a1.4 1.4 0 0 0-2.4-.7v.6l.6 .4a6.1 6.1 0 0 1 3 1.2 2.15 2.15 0 0 1 .1 2.4 2.15 2.15 0 0 1-2.1 1 2.65 2.65 0 0 1-3.3-2.3l1.4-.1a1.55 1.55 0 0 0 1.2 1.3 1.55 1.55 0 0 0 1.6-.7 .88 .88 0 0 0-1-1.1 3.2 3.2 0 0 1-2.9-1.9l.1-.9zM16.7 195.5a3.4 3.4 0 0 1 4.1-.5 3.4 3.4 0 0 1 1.7 3.7 3.4 3.4 0 0 1-4.1 3 3.4 3.4 0 0 1-2.6-4.3l.3-1zM17.8 196.4a1.93 1.93 0 0 1 2.3-.4 1.93 1.93 0 0 1 .9 2.1 1.94 1.94 0 0 1-.9 2.2 1.94 1.94 0 0 1-2.3-.3 3.3 3.3 0 0 1 0-3.6zM23.6 194.7h1.4v5.7h3.5v1.2h-4.9zM29.5 194.7h1.4v6.9h-1.4zM32.3 194.7h2.5a2.97 2.97 0 0 1 3.3 3.5 2.91 2.91 0 0 1-3.2 3.4h-2.6zM33.7 195.9a2.89 2.89 0 0 1 2.5 .6 4 4 0 0 1-.1 3.6l-.8 .3h-1.6zM42 194.7h5.1v1.2h-3.8v1.5h3.6v1.2h-3.6v1.8h3.9v1.2h-5.2zM48.4 194.7h2.6a2.97 2.97 0 0 1 3.2 3.5 2.91 2.91 0 0 1-3.1 3.4h-2.7zM49.8 195.9a2.89 2.89 0 0 1 2.6 .6 4 4 0 0 1-.1 3.6l-.8 .3h-1.7zM56 195.6a3.7 3.7 0 0 1 5.1 0l.5 1-1.5 .2a1.89 1.89 0 0 0-2.3-1 1.89 1.89 0 0 0-1.2 2.3 2.14 2.14 0 0 0 1.1 2.3 2.14 2.14 0 0 0 2.5-.4v-.9h-1.6v-1.2h3v2.8a4.1 4.1 0 0 1-5.9-.4 4.2 4.2 0 0 1 .3-4.7zM62.9 194.7h5.2v1.2h-3.8v1.5h3.6v1.2h-3.6v1.8h3.9v1.2h-5.3z"/>
<path d="M74 194.7h1.6l2.7 6.9h-1.5l-.6-1.5h-2.7l-.6 1.5h-1.5zM74.8 196.3l1 2.6h-1.9zM79.7 195.5a3 3 0 0 1 5.2 1.1l-1.4 .3a1.66 1.66 0 0 0-1.9-1.1 1.66 1.66 0 0 0-1.3 1.8 2.36 2.36 0 0 0 1.3 2.9 1.59 1.59 0 0 0 2-1.4l1.3 .4a3.1 3.1 0 0 1-3.3 2.2 3.1 3.1 0 0 1-2.8-2.9v-1.1l.3-1zM88 194.7h1.6l2.7 6.9h-1.5l-.6-1.5h-2.8l-.5 1.5h-1.5zM88.8 196.3l1 2.6h-1.9zM93.1 194.7h2.5a2.97 2.97 0 0 1 3.3 3.5 2.91 2.91 0 0 1-3.2 3.4h-2.6zM94.5 195.9a2.89 2.89 0 0 1 2.6 .6 4 4 0 0 1-.2 3.6l-.7 .3h-1.7zM100.1 194.7h5.1v1.2h-3.7v1.5h3.5v1.2h-3.5v1.8h3.9v1.2h-5.3zM106.4 194.7h2.2l1.3 4.7 1.3-4.7h2.1v6.9h-1.3v-5.4l-1.5 5.4h-1.3l-1.4-5.4v5.4h-1.4zM114.6 194.7h1.4v6.9h-1.4zM118 195.5a3 3 0 0 1 5.1 1.1l-1.3 .3a1.66 1.66 0 0 0-2-1.1 1.66 1.66 0 0 0-1.3 1.8 2.36 2.36 0 0 0 1.4 2.9 1.59 1.59 0 0 0 1.9-1.4l1.3 .4a3.1 3.1 0 0 1-3.3 2.2 3.1 3.1 0 0 1-2.7-2.9v-1.1l.2-1zM127.6 195.5a3 3 0 0 1 5.2 1.1l-1.4 .3a1.66 1.66 0 0 0-1.9-1.1 1.66 1.66 0 0 0-1.3 1.8 2.36 2.36 0 0 0 1.4 2.9 1.59 1.59 0 0 0 1.9-1.4l1.3 .4a3.1 3.1 0 0 1-3.3 2.2 3.1 3.1 0 0 1-2.7-2.9v-1.1l.2-1z"/>
<path d="M134.7 195.5a3.4 3.4 0 0 1 4-.5 3.4 3.4 0 0 1 1.7 3.7 3.4 3.4 0 0 1-4 3 3.4 3.4 0 0 1-2.6-4.3l.2-1zM135.7 196.4a1.93 1.93 0 0 1 2.3-.4 1.93 1.93 0 0 1 1 2.1 1.94 1.94 0 0 1-1 2.2 1.94 1.94 0 0 1-2.3-.3 3.3 3.3 0 0 1 0-3.6zM141.6 194.7h2.2a2.62 2.62 0 0 1 2.9 1.1 2.21 2.21 0 0 1-.2 2.3 2.21 2.21 0 0 1-2.2 .9h-1.3v2.6h-1.4zM143 195.9a2.94 2.94 0 0 1 2.2 .3 1.02 1.02 0 0 1 .1 1.2 1.02 1.02 0 0 1-1.2 .4h-1.1zM147.3 194.7h1.6l1.7 2.8 1.6-2.8h1.6l-2.5 4v2.9h-1.4v-2.9z"/>
</g>
<g font-size="2.9">
<text x="14.9" y="4.6">1</text>
<text x="35.4" y="4.6">2</text>
<text x="60.4" y="4.6">3</text>
<text x="85.4" y="4.6">4</text>
<text x="110.4" y="4.6">5</text>
<text x="135.4" y="4.6">6</text>
<text x="160.4" y="4.6">7</text>
<text x="185.4" y="4.6">8</text>
<text x="210.4" y="4.6">9</text>
<text x="234.8" y="4.6">10</text>
<text x="259.8" y="4.6">11</text>
<text x="282.7" y="4.6">12</text>
<text x="8" y="18.3">A</text>
<text x="292.2" y="18.3">A</text>
<text x="8" y="43.3">B</text>
<text x="292.2" y="43.3">B</text>
<text x="8" y="68.3">C</text>
<text x="292.1" y="68.3">C</text>
<text x="8" y="93.3">D</text>
<text x="292.1" y="93.3">D</text>
<text x="8" y="118.3">E</text>
<text x="292.2" y="118.3">E</text>
<text x="8.1" y="143.3">F</text>
<text x="292.3" y="143.3">F</text>
<text x="7.9" y="168.3">G</text>
<text x="292" y="168.3">G</text>
<text x="8" y="194.6">H</text>
<text x="292.1" y="194.6">H</text>
<text x="14.9" y="207.1">1</text>
<text x="35.4" y="207.1">2</text>
<text x="60.4" y="207.1">3</text>
<text x="85.4" y="207.1">4</text>
<text x="110.4" y="207.1">5</text>
<text x="135.4" y="207.1">6</text>
<text x="160.4" y="207.1">7</text>
<text x="185.4" y="207.1">8</text>
<text x="210.4" y="207.1">9</text>
<text x="234.8" y="207.1">10</text>
<text x="259.8" y="207.1">11</text>
<text x="282.6" y="207.1">A2</text>
</g>
<g font-size="2.8" fill="#008080">
<text x="257.8" y="183.3">NylonG</text>
<text x="258" y="180">1:1</text>
<text x="283.8" y="180.1">0,919 kg</text>
<text x="286.6" y="202.6">1</text>
<text x="290.1" y="199.6">1</text>
</g>
<text font-size="2.8" x="230.3" y="200.8">HTBLuVA Salzburg</text>
<g font-size="2">
<text x="200.6" y="179.1">(Verwendungsbereich)</text>
<text x="227.3" y="179.2">(Zul.Abw.)</text>
<text x="240" y="179.2">(Oberfläche)</text>
<text x="248.9" y="179.7">Maßstab</text>
<text x="248.9" y="182.3">(Werkstoff)</text>
<text x="226.9" y="189.7">Bearb.</text>
<text x="226.9" y="191.9">Gepr.</text>
<text x="231.9" y="187.6">Datum</text>
<text x="242.6" y="187.6">Name</text>
<text x="248.9" y="187.6">(Benennung)</text>
<text x="226.9" y="194">Norm</text>
<text x="248.9" y="198.2">(Zeichnungsnummer)</text>
<text x="285.3" y="198.2">Blatt</text>
<text x="290.4" y="202.4">Bl.</text>
<text x="200.3" y="204.6">Zust.</text>
<text x="204.1" y="204.6">Änderung</text>
<text x="216.8" y="204.6">Datum</text>
<text x="223.1" y="204.6">Name</text>
<text x="227.3" y="204.5">(Urspr.)</text>
<text x="248.9" y="204.5">(Ers.f.:)</text>
<text x="270.5" y="204.5">(Ers.d.:)</text>
</g>
<g font-size="2" fill="#008080">
<text x="232.8" y="189.7">Fehler: Keine Referenz</text>
<text x="239.9" y="189.8">Felix</text>
</g>
</svg>
